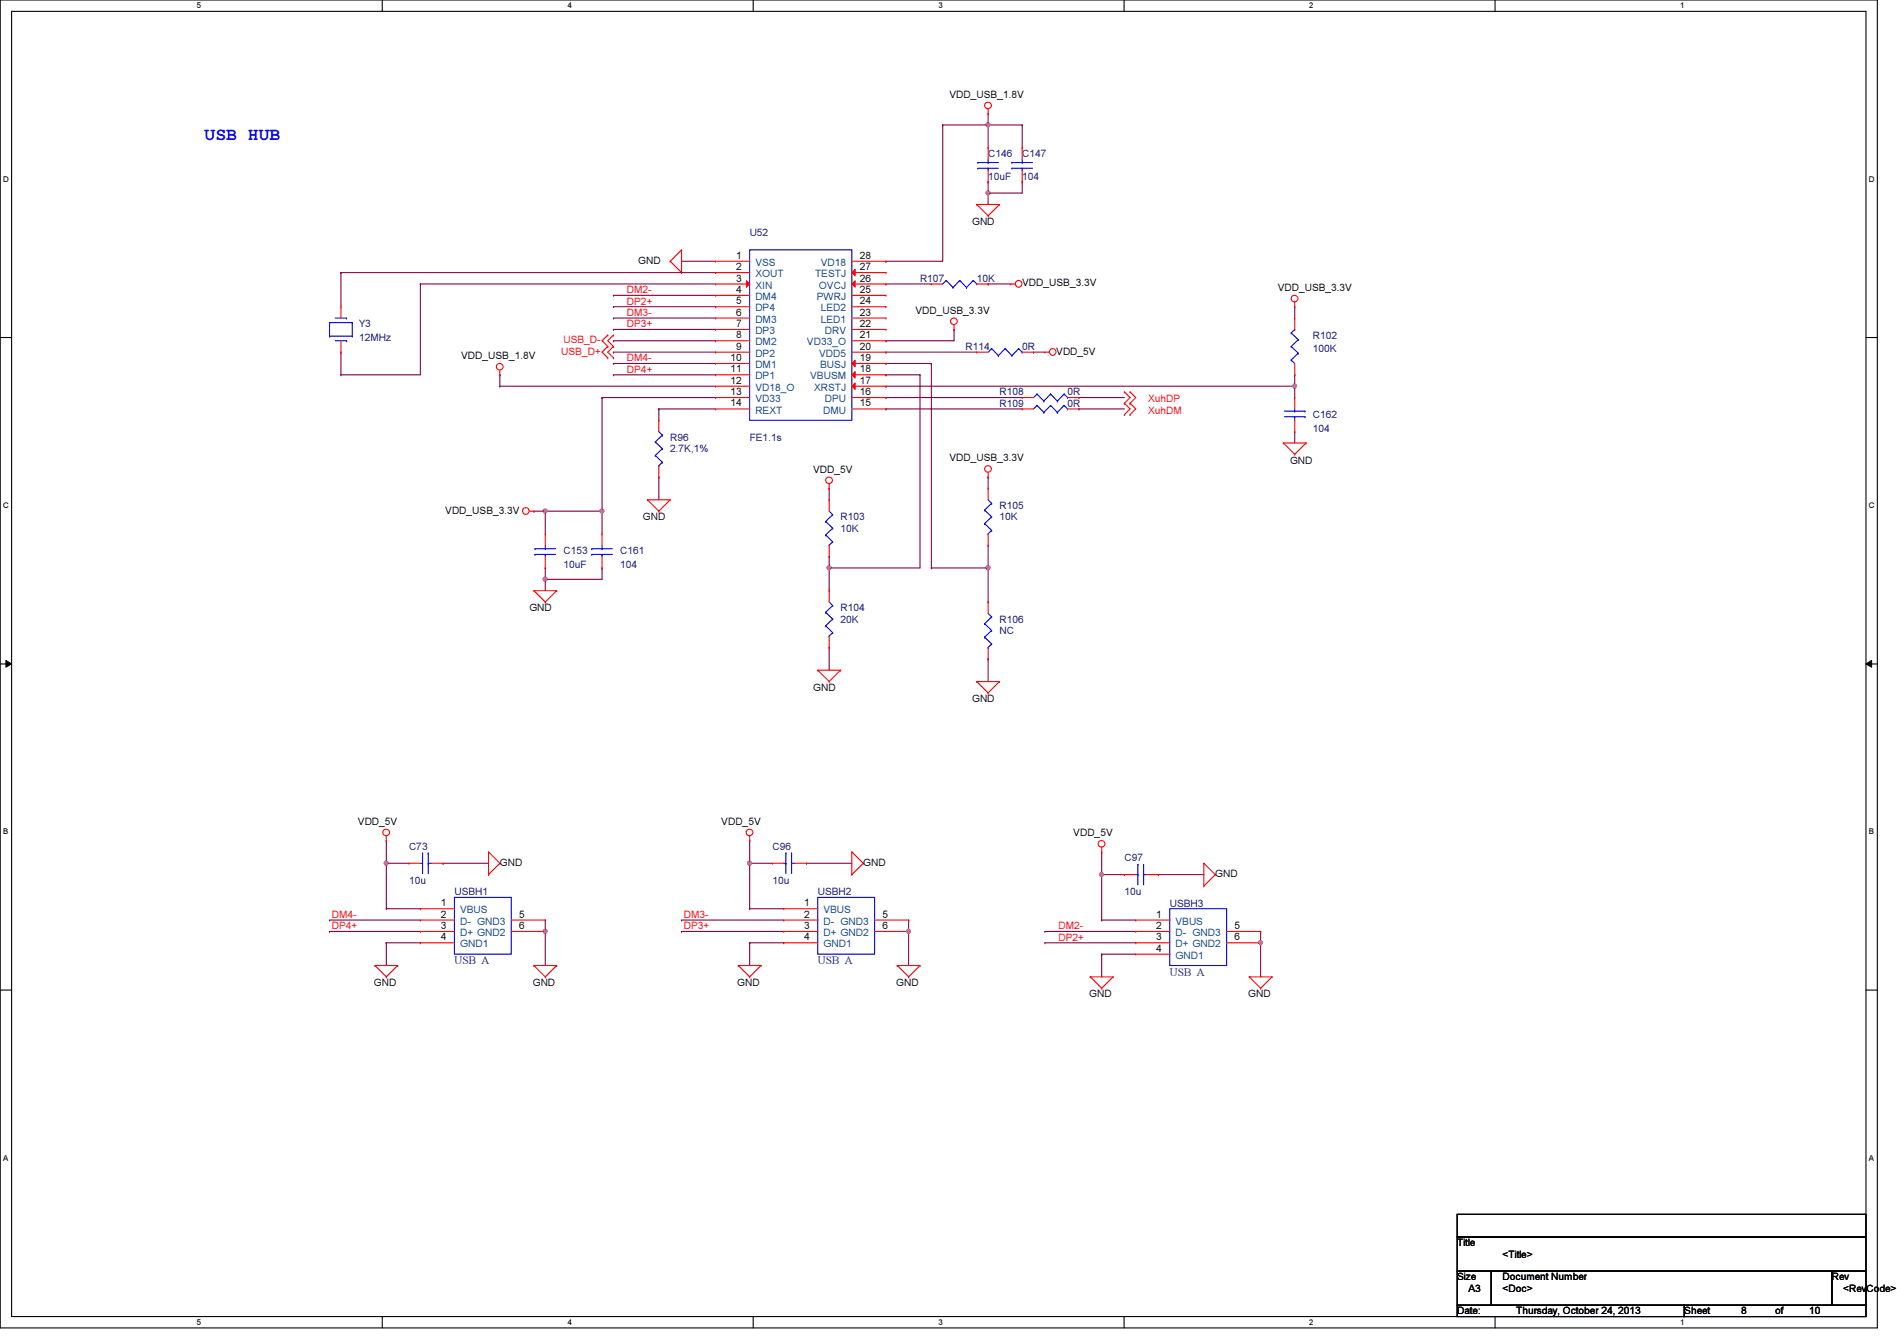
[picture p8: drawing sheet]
<svg xmlns="http://www.w3.org/2000/svg" width="297mm" height="210mm" viewBox="0 0 297 210" stroke-linecap="round" stroke-linejoin="round" font-family="sans-serif">
<path d="M0 0h294v207.9h-294zM1.8 1.8h290.4v204.3h-290.4z" fill="none" stroke="#000" stroke-width=".17"/>
<g fill="#fff">
<path d="M30.8 .2h.7v1.4h-.7z"/>
<path d="M30.8 206.2h.7v1.4h-.7z"/>
</g>
<path d="M59.9 0v1.8M59.9 206.1v1.8" fill="none" stroke="#000" stroke-width=".17"/>
<g fill="#fff">
<path d="M88.9 .2h.6v1.4h-.6z"/>
<path d="M88.9 206.2h.6v1.4h-.6z"/>
</g>
<path d="M117.9 0v1.8M117.9 206.1v1.8" fill="none" stroke="#000" stroke-width=".17"/>
<g fill="#fff">
<path d="M146.9 .2h.7v1.4h-.7z"/>
<path d="M146.9 206.2h.7v1.4h-.7z"/>
</g>
<path d="M176 0v1.8M176 206.1v1.8" fill="none" stroke="#000" stroke-width=".17"/>
<g fill="#fff">
<path d="M205 .2h.7v1.4h-.7z"/>
<path d="M205 206.2h.7v1.4h-.7z"/>
</g>
<path d="M234.1 0v1.8M234.1 206.1v1.8" fill="none" stroke="#000" stroke-width=".17"/>
<g fill="#fff">
<path d="M263.1 .2h.7v1.4h-.7z"/>
<path d="M263.1 206.2h.7v1.4h-.7z"/>
<path d="M.5 27.3h.9v1.4h-.9z"/>
<path d="M292.6 27.3h.9v1.4h-.9z"/>
<path d="M.5 78.4h.9v1.4h-.9z"/>
<path d="M292.6 78.4h.9v1.4h-.9z"/>
</g>
<path d="M0 52.8h1.8M292.2 52.8h1.8" fill="none" stroke="#000" stroke-width=".17"/>
<g fill="#fff">
<path d="M.5 129.5h.8v1.4h-.8z"/>
<path d="M292.6 129.5h.9v1.4h-.9z"/>
</g>
<path d="M0 103.9h1.8M292.2 103.9h1.8" fill="none" stroke="#000" stroke-width=".17"/>
<path d="M.9 103.4l.9 .5-.9 .5zM292.2 103.9l.9-.5v1z" fill="#000"/>
<path d="M.9 103.4l.9 .5-.9 .5zM292.2 103.9l.9-.5v1z" fill="none" stroke="#000" stroke-width=".16"/>
<g fill="#fff">
<path d="M.5 180.5h.8v1.4h-.8z"/>
<path d="M292.6 180.5h.9v1.4h-.9z"/>
</g>
<path d="M0 155h1.8M292.2 155h1.8" fill="none" stroke="#000" stroke-width=".17"/>
<path d="M60.5 131.6h.1M60.5 135.1h.1M60.5 131.6v10.6M60.5 135.1h3.5M51.6 144h.1M51.6 144h14.2M60.5 147.6h.1M60.5 142.2h.1M60.5 147.6v3.5M60.5 147.6h5.3M60.5 142.2h5.3" fill="none" stroke="#800040" stroke-width=".17"/>
<circle cx="60.5" cy="135.1" r=".32" fill="#f0f"/>
<circle cx="60.5" cy="135.1" r=".32" fill="none" stroke="#f0f" stroke-width=".17"/>
<path d="M69.4 135.1h.1M69.4 135.1h7.1M85.4 145.8h.1M85.4 145.8v5.3" fill="none" stroke="#800040" stroke-width=".17"/>
<circle cx="85.4" cy="145.8" r=".32" fill="#f0f"/>
<circle cx="85.4" cy="145.8" r=".32" fill="none" stroke="#f0f" stroke-width=".17"/>
<g fill="none" stroke="#800040" stroke-width=".17">
<path d="M117.4 135.1h.1M117.4 135.1v7.1M117.4 135.1h3.5M106.7 144h.1M106.7 145.8h.1M106.7 144h16M106.7 145.8h16M117.4 147.6h.1M117.4 142.2h.1M117.4 147.6v3.5M117.4 147.6h5.3M117.4 142.2h5.3"/>
<path d="M142.3 144h.1M142.3 144v1.8"/>
</g>
<circle cx="117.4" cy="135.1" r=".32" fill="#f0f"/>
<circle cx="117.4" cy="135.1" r=".32" fill="none" stroke="#f0f" stroke-width=".17"/>
<path d="M126.3 135.1h.1M126.3 135.1h7.1M142.3 145.8h.1M142.3 145.8v5.3" fill="none" stroke="#800040" stroke-width=".17"/>
<circle cx="142.3" cy="145.8" r=".32" fill="#f0f"/>
<circle cx="142.3" cy="145.8" r=".32" fill="none" stroke="#f0f" stroke-width=".17"/>
<g fill="none" stroke="#800040" stroke-width=".17">
<path d="M172.5 136.9h.1M172.5 136.9v7.1M163.6 145.8h.1M163.6 147.6h.1M163.6 145.8h14.2M163.6 147.6h14.2M172.5 149.4h.1M172.5 144h.1M172.5 149.4v3.5M172.5 149.4h5.3M172.5 144h5.3M197.4 145.8h.1"/>
<path d="M197.4 145.8v1.8"/>
</g>
<circle cx="172.5" cy="136.9" r=".32" fill="#f0f"/>
<circle cx="172.5" cy="136.9" r=".32" fill="none" stroke="#f0f" stroke-width=".17"/>
<path d="M172.5 136.9h.1M172.5 136.9h3.6M181.4 136.9h.1M181.4 136.9h7.1M197.4 147.6h.1M197.4 147.6v5.3" fill="none" stroke="#800040" stroke-width=".17"/>
<circle cx="197.4" cy="147.5" r=".32" fill="#f0f"/>
<circle cx="197.4" cy="147.5" r=".32" fill="none" stroke="#f0f" stroke-width=".17"/>
<g fill="none" stroke="#800040" stroke-width=".17">
<path d="M53.4 42.7h.1M53.4 55.1h.1M53.4 58.7h.1M53.4 42.7v5.3M53.4 55.1v3.6M53.4 42.7h58.7M65.8 44.4h.1M65.8 44.4v14.3h-12.4M65.8 44.4h46.3M96.1 49.8h.1M96.1 48h.1M96.1 46.2h.1"/>
<path d="M96.1 58.7h.1M96.1 56.9h.1M96.1 55.1h.1M96.1 53.3h.1M96.1 51.6h.1M96.1 49.8h16M96.1 48h16M96.1 46.2h16M96.1 58.7h16M96.1 56.9h16M96.1 55.1h16M96.1 53.3h16"/>
<path d="M96.1 51.6h16M106.7 40.9h.1M106.7 40.9h5.4M85.4 88.9h.1M85.4 90.7h.1M85.4 88.9v3.6M94.3 88.9h.1M94.3 88.9v1.8h-8.9M51.6 145.8h.1M51.6 145.8h14.2M85.4 144h.1M85.4 144v1.8"/>
</g>
<circle cx="85.4" cy="90.7" r=".32" fill="#f0f"/>
<circle cx="85.4" cy="90.7" r=".32" fill="none" stroke="#f0f" stroke-width=".17"/>
<path d="M85.4 80h.1M85.4 80h8.9" fill="none" stroke="#800040" stroke-width=".17"/>
<circle cx="85.4" cy="80" r=".32" fill="#f0f"/>
<circle cx="85.4" cy="80" r=".32" fill="none" stroke="#f0f" stroke-width=".17"/>
<path d="M94.3 80h.1M94.3 80v3.6" fill="none" stroke="#800040" stroke-width=".17"/>
<circle cx="94.2" cy="80" r=".32" fill="#f0f"/>
<circle cx="94.2" cy="80" r=".32" fill="none" stroke="#f0f" stroke-width=".17"/>
<g fill="none" stroke="#800040" stroke-width=".17">
<path d="M202.7 58.7h.1M202.7 58.7v1.8h-64M94.3 62.2h.1M94.3 62.2v17.8M94.3 62.2h17.8M103.2 74.7h.1M103.2 64h.1M103.2 64v1.8M103.2 74.7v3.5M103.2 64h8.9M138.7 60.5h.1M168.9 64h.1"/>
<path d="M168.9 62.2h.1M168.9 62.2h7.2M168.9 64h7.2"/>
</g>
<circle cx="202.7" cy="60.4" r=".32" fill="#f0f"/>
<circle cx="202.7" cy="60.4" r=".32" fill="none" stroke="#f0f" stroke-width=".17"/>
<path d="M161.8 55.1h.1M161.8 55.1h1.8M202.7 48h.1M202.7 48v1.8M129.8 76.5h.1M129.8 76.5v1.7M202.7 60.5h.1M202.7 60.5v1.7M129.8 88.9h.1M129.8 88.9v3.6" fill="none" stroke="#800040" stroke-width=".17"/>
<circle cx="129.8" cy="88.9" r=".32" fill="#f0f"/>
<circle cx="129.8" cy="88.9" r=".32" fill="none" stroke="#f0f" stroke-width=".17"/>
<path d="M138.7 58.7h.1M138.7 58.7h5.4M144.1 58.7h.1M144.1 58.7v30.2M154.7 88.9h.1M154.7 88.9v5.3M129.8 101.3h.1M129.8 101.3v3.6" fill="none" stroke="#800040" stroke-width=".17"/>
<circle cx="154.7" cy="88.9" r=".32" fill="#f0f"/>
<circle cx="154.7" cy="88.9" r=".32" fill="none" stroke="#f0f" stroke-width=".17"/>
<g fill="none" stroke="#800040" stroke-width=".17">
<path d="M154.7 19.6h.1M154.7 19.6v3.5M154.7 30.2h.1M154.7 30.2v1.8M138.7 56.9h.1M138.7 44.4h.1M138.7 40.9h.1M138.7 56.9h7.1M138.7 44.4h7.1M138.7 40.9h8.9M145.8 56.9h.1M145.8 56.9v32"/>
<path d="M154.7 44.4h.1M154.7 44.4h3.6M154.7 74.7h.1M154.7 74.7v1.8M83.6 80h.1M83.6 80h1.8M85.4 80h.1M85.4 80v3.6M129.8 88.9h.1M129.8 87.1h.1M129.8 88.9h14.3M129.8 87.1v1.8"/>
<path d="M145.8 88.9h.1M154.7 85.3h.1M154.7 85.3v3.6h-8.9M154.7 103.1h.1M154.7 103.1v3.6"/>
</g>
<circle cx="154.7" cy="30.2" r=".32" fill="#f0f"/>
<circle cx="154.7" cy="30.2" r=".32" fill="none" stroke="#f0f" stroke-width=".17"/>
<path d="M154.7 19.6h.1M154.7 19.6h5.4M160.1 19.6h.1M160.1 19.6v3.5M154.7 30.2h.1M154.7 28.4h.1M154.7 28.4v1.8M160.1 28.4h.1M160.1 28.4v1.8h-5.4" fill="none" stroke="#800040" stroke-width=".17"/>
<circle cx="154.7" cy="19.5" r=".32" fill="#f0f"/>
<circle cx="154.7" cy="19.5" r=".32" fill="none" stroke="#f0f" stroke-width=".17"/>
<g fill="none" stroke="#800040" stroke-width=".17">
<path d="M147.6 19.6h.1M147.6 19.6v21.3M154.7 17.8h.1M154.7 17.8v1.8h-7.1M78.3 58.7h.1M78.3 58.7v1.8M138.7 55.1h.1M138.7 53.3h.1M138.7 55.1h14.2M149.4 51.6h.1M149.4 51.6v1.7h-10.7M78.3 60.5h.1"/>
<path d="M78.3 60.5h33.8M138.7 62.2h.1M138.7 64h.1M138.7 62.2h21.4M138.7 64h21.4M202.7 67.6h.1M202.7 67.6v1.7M117.4 131.6h.1M117.4 131.6v3.5M172.5 133.3h.1M172.5 133.3v3.6"/>
</g>
<g fill="none" stroke="#f00" stroke-width=".17">
<path d="M154.7 17.8h.1M154.7 17.1v.7M106.7 39.1h.1M106.7 39.1v3.6M106.7 39.1l-1.8 1.8M152.9 32h.1M152.9 32h3.6M152.9 32l1.8 1.8M154.7 33.8h.1M154.7 28.4h.1M154.7 23.1h.1M154.7 23.1v1.8"/>
<path d="M154.7 26.7v1.7M156.5 32h.1M156.5 32l-1.8 1.8M78.3 58.7h.1M78.3 58v.7M95.2 54.2h.1M95.2 56h.1M95.2 52.5h.1M95.2 54.2l-.9 .9 .9 .9M95.2 52.5l-.9 .8 .9 .9M96.1 54.2h.1M96.1 56h.1"/>
<path d="M96.1 52.5h.1M96.1 54.2l-.9 .9 .9 .9M96.1 52.5l-.9 .8 .9 .9M104.9 40.9h.1M104.9 40.9l1.8 1.8M106.7 42.7h.1M112.1 40.9h.1M112.1 42.7h.1M112.1 40.9h5.3M112.1 42.7h5.3M145.8 44.4h.1M145.8 44.4h1.8"/>
<path d="M149.4 51.6h.1M149.4 50.8v.8M152.9 55.1h.1M152.9 55.1h1.8M152.9 44.4h1.8M154.7 44.4h.1M158.3 44.4h.1M158.3 44.4h.7M160.1 55.1h1.7M161.8 55.1h.1M163.6 55.1h.1M163.6 55.1h.7"/>
<path d="M202.7 48h.1M202.7 58.7h.1M202.7 49.8h.1M202.7 47.3v.7M202.7 49.8v1.8M202.7 56.9v1.8M101.4 78.2h.1M101.4 78.2h3.5M101.4 78.2l1.8 1.8M103.2 65.8h.1M103.2 74.7h.1M103.2 65.8v1.8"/>
<path d="M103.2 72.9v1.8M104.9 78.2h.1M104.9 78.2l-1.7 1.8M129.8 76.5h.1M129.8 75.7v.8M154.7 74.7h.1M154.7 74v.7M160.1 62.2h.1M160.1 64h.1M160.1 62.2h1.7M160.1 64h1.7M167.2 62.2h1.7"/>
<path d="M167.2 64h1.7M168.9 62.2h.1M168.9 64h.1M176.1 63.1h.1M176.1 64.9h.1M176.1 61.3h.1M176.1 63.1l.8 .9-.8 .9M176.1 61.3l.8 .9-.8 .9M176.9 63.1h.1M176.9 64.9h.1M176.9 61.3h.1M176.9 63.1l.9 .9-.9 .9"/>
<path d="M176.9 61.3l.9 .9-.9 .9M201 69.3h.1M201 69.3h3.5M201 69.3l1.7 1.8M202.7 71.1h.1M204.5 69.3h.1M204.5 69.3l-1.8 1.8M82.9 80h.7M83.6 92.5h.1M83.6 80h.1M83.6 92.5h3.6M83.6 92.5l1.8 1.7"/>
<path d="M85.4 94.2h.1M87.2 92.5h.1M87.2 92.5l-1.8 1.7M103.2 80h.1M129.8 92.5h.1M129.8 92.5v1.7M129.8 99.6v1.7M128.1 104.9h.1M128.1 104.9h3.5M128.1 104.9l1.7 1.8M129.8 106.7h.1M129.8 101.3h.1"/>
<path d="M131.6 104.9h.1M131.6 104.9l-1.8 1.8M152.9 106.7h.1M152.9 106.7h3.6M152.9 106.7l1.8 1.8M154.7 108.5h.1M156.5 106.7h.1M156.5 106.7l-1.8 1.8M60.5 131.6h.1M60.5 130.9v.7M64 135.1h.1M64 135.1h1.8"/>
<path d="M67.6 135.1h1.8M69.4 135.1h.1M76.5 133.3h.1M76.5 136.9h.1M76.5 133.3v3.6M76.5 133.3l1.8 1.8M78.3 135.1h.1M78.3 135.1l-1.8 1.8M117.4 131.6h.1M117.4 130.9v.7M120.9 135.1h.1M120.9 135.1h1.8"/>
<path d="M124.5 135.1h1.8M126.3 135.1h.1M133.4 133.3h.1M133.4 136.9h.1M133.4 133.3v3.6M133.4 133.3l1.8 1.8M135.2 135.1h.1M135.2 135.1l-1.8 1.8M172.5 133.3h.1M172.5 132.6v.7M176.1 136.9h.1M176.1 136.9h1.7"/>
<path d="M179.6 136.9h1.8M181.4 136.9h.1M188.5 135.1h.1M188.5 138.7h.1M188.5 135.1v3.6M188.5 135.1l1.8 1.8M190.3 136.9h.1M190.3 136.9l-1.8 1.8M58.7 151.1h.1M58.7 151.1h3.6M58.7 151.1l1.8 1.8M60.5 152.9h.1"/>
<path d="M62.3 151.1h.1M62.3 151.1l-1.8 1.8M83.6 151.1h.1M83.6 151.1h3.6M83.6 151.1l1.8 1.8M85.4 152.9h.1M87.2 151.1h.1M87.2 151.1l-1.8 1.8M115.6 151.1h.1M115.6 151.1h3.6M115.6 151.1l1.8 1.8M117.4 152.9h.1"/>
<path d="M119.2 151.1h.1M119.2 151.1l-1.8 1.8M140.5 151.1h.1M140.5 151.1h3.6M140.5 151.1l1.8 1.8M142.3 152.9h.1M144.1 151.1h.1M144.1 151.1l-1.8 1.8M170.7 152.9h.1M170.7 152.9h3.6M170.7 152.9l1.8 1.8M172.5 154.7h.1"/>
<path d="M174.3 152.9h.1M174.3 152.9l-1.8 1.8M177.8 144h.1M177.8 145.8h.1M177.8 147.6h.1M177.8 149.4h.1M177.8 144h5.4M177.8 145.8h5.4M177.8 147.6h5.4M177.8 149.4h5.4M192.1 145.8h5.3M192.1 147.6h5.3"/>
<path d="M195.6 152.9h.1M195.6 152.9h3.6M195.6 152.9l1.8 1.8M197.4 154.7h.1M197.4 145.8h.1M197.4 147.6h.1M199.2 152.9h.1M199.2 152.9l-1.8 1.8"/>
<circle cx="154.7" cy="16.5" r=".52"/>
<circle cx="78.3" cy="57.4" r=".52"/>
<circle cx="149.4" cy="50.3" r=".52"/>
<circle cx="159.5" cy="44.4" r=".52"/>
<circle cx="164.8" cy="55.1" r=".52"/>
<circle cx="202.7" cy="46.7" r=".52"/>
<circle cx="82.3" cy="80" r=".52"/>
<circle cx="129.8" cy="75.2" r=".52"/>
<circle cx="154.7" cy="73.4" r=".52"/>
<circle cx="60.5" cy="130.3" r=".52"/>
<circle cx="117.4" cy="130.3" r=".52"/>
<circle cx="172.5" cy="132.1" r=".52"/>
</g>
<path d="M228.2 190.1h64v3.5h-64zM228.2 193.6h64v5.4h-64zM228.2 199h5.3v5.3h-5.3zM233.5 199h53.3v5.3h-53.3zM286.8 199h5.4v5.3h-5.4zM228.2 204.3h35.5v1.8h-35.5zM263.7 204.3h28.5v1.8h-28.5z" fill="none" stroke="#000" stroke-width=".17"/>
<g fill="none" stroke="#00f" stroke-width=".17">
<path d="M117.4 39.1h16v26.7h-16zM153.1 25.4h.1M153.1 26.3h.1M153.1 25.4h3.2M153.1 26.3h3.2M154.7 26.3h.1M154.7 25.4h.1M154.7 24.9v.5M154.7 26.3v.4M148.2 43.9h.1M148.2 43.9l-.6 .5M148.2 43.9l1 1.1"/>
<path d="M149.2 45h.1M150.3 43.9h.1M150.3 43.9l-1.1 1.1M150.3 43.9l1 1.1M151.3 45h.1M152.4 43.9h.1M152.4 43.9l-1.1 1.1M152.4 43.9l.5 .5M152.9 44.4h.1M155.3 54.6h.1M155.3 54.6l-.6 .5M155.3 54.6l1 1.1"/>
<path d="M156.3 55.7h.1M157.4 54.6h.1M157.4 54.6l-1.1 1.1M157.4 54.6l1.1 1.1M158.5 55.7h.1M159.5 54.6h.1M159.5 54.6l-1 1.1M159.5 54.6l.6 .5M160.1 55.1h.1M202.2 56.3h.1M202.2 54.2h.1M202.2 52.1h.1"/>
<path d="M202.2 56.3l.5 .6M202.2 54.2l1.1 1.1M202.2 52.1l1.1 1.1M202.7 51.6h.1M202.7 51.6l-.5 .5M203.3 55.3h.1M203.3 53.2h.1M203.3 55.3l-1.1 1M203.3 53.2l-1.1 1M102.6 69.2h.1M102.6 71.3h.1M102.6 69.2l1.1 1"/>
<path d="M102.6 71.3l1.1 1M103.2 72.9h.1M103.2 67.6l.5 .5M103.7 68.1h.1M103.7 70.2h.1M103.7 72.3h.1M103.7 68.1l-1.1 1.1M103.7 70.2l-1.1 1.1M103.7 72.3l-.5 .6M162.4 61.7h.1M162.4 63.5h.1M162.4 61.7l-.6 .5"/>
<path d="M162.4 61.7l1 1.1M162.4 63.5l-.6 .5M162.4 63.5l1 1.1M163.4 62.8h.1M163.4 64.6h.1M164.5 61.7h.1M164.5 63.5h.1M164.5 61.7l-1.1 1.1M164.5 61.7l1.1 1.1M164.5 63.5l-1.1 1.1M164.5 63.5l1.1 1.1M165.6 62.8h.1"/>
<path d="M165.6 64.6h.1M166.6 61.7h.1M166.6 63.5h.1M166.6 61.7l.6 .5M166.6 61.7l-1 1.1M166.6 63.5l-1 1.1M166.6 63.5l.6 .5M167.2 62.2h.1M167.2 64h.1M129.3 95.8h.1M129.3 98h.1M129.3 95.8l1.1 1.1"/>
<path d="M129.3 98l1.1 1M129.8 99.6h.1M129.8 94.2l.6 .6M130.4 94.8h.1M130.4 96.9h.1M130.4 99h.1M130.4 94.8l-1.1 1M130.4 96.9l-1.1 1.1M130.4 99l-.6 .6M65.8 135.1h.4M66.2 135.1h.1M66.2 133.5h.1"/>
<path d="M66.2 133.5v3.2M67.1 133.5h.1M67.1 135.1h.1M67.1 135.1h.5M67.1 133.5v3.2M122.7 135.1h.4M123.1 135.1h.1M123.1 133.5h.1M123.1 133.5v3.2M123.9 133.5h.1M123.9 135.1h.1M123.9 135.1h.6"/>
<path d="M123.9 133.5v3.2M177.8 136.9h.4M178.2 136.9h.1M178.2 135.3h.1M178.2 135.3v3.2M179.1 135.3h.1M179.1 136.9h.1M179.1 136.9h.5M179.1 135.3v3.2M183.2 142.2h8.9v8.9h-8.9z"/>
</g>
<path d="M116.9 43.9l.5 .5-.5 .6z" fill="#f00"/>
<g fill="none" stroke="#f00" stroke-width=".17">
<path d="M112.1 44.4h.1M112.1 46.2h.1M112.1 48h.1M112.1 49.8h.1M112.1 51.6h.1M112.1 53.3h.1M112.1 55.1h.1M112.1 56.9h.1M112.1 58.7h.1M112.1 44.4h5.3M112.1 46.2h5.3M112.1 48h5.3"/>
<path d="M112.1 49.8h5.3M112.1 51.6h5.3M112.1 53.3h5.3M112.1 55.1h5.3M112.1 56.9h5.3M112.1 58.7h5.3M116.9 43.9l.5 .5-.5 .6zM112.1 60.5h.1M112.1 62.2h.1M112.1 64h.1M112.1 60.5h5.3M112.1 62.2h5.3"/>
<path d="M112.1 64h5.3"/>
</g>
<path d="M133.4 56.9l.5-.5v1z" fill="#f00"/>
<g fill="none" stroke="#f00" stroke-width=".17">
<path d="M133.4 56.9l.5-.5v1zM133.4 56.9h5.3M133.4 55.1h5.3M133.4 53.3h5.3M133.4 51.6h5.3M133.4 49.8h5.3M133.4 48h5.3M133.4 46.2h5.3M138.7 56.9h.1M138.7 55.1h.1M138.7 53.3h.1M138.7 51.6h.1"/>
<path d="M138.7 49.8h.1M138.7 48h.1M138.7 46.2h.1"/>
</g>
<path d="M133.4 44.4l.5-.5v1.1z" fill="#f00"/>
<path d="M133.4 44.4l.5-.5v1.1zM133.4 44.4h5.3M138.7 44.4h.1" fill="none" stroke="#f00" stroke-width=".17"/>
<path d="M133.4 42.7l.5-.5v1z" fill="#f00"/>
<path d="M133.4 42.7l.5-.5v1zM133.4 42.7h5.3M133.4 40.9h5.3M138.7 42.7h.1M138.7 40.9h.1M133.4 64h5.3M133.4 62.2h5.3M138.7 64h.1M138.7 62.2h.1" fill="none" stroke="#f00" stroke-width=".17"/>
<path d="M133.4 60.5l.5-.6v1.1z" fill="#f00"/>
<path d="M133.4 60.5l.5-.6v1.1zM133.4 60.5h5.3M138.7 60.5h.1" fill="none" stroke="#f00" stroke-width=".17"/>
<path d="M133.4 58.7l.5-.5v1z" fill="#f00"/>
<g fill="none" stroke="#f00" stroke-width=".17">
<path d="M160.1 28.4h.1M160.1 23.1h.1M160.1 23.1v1.8M160.1 26.7v1.7M53.4 55.1h.1M53.4 48h.1M53.4 48v1.8M53.4 53.3v1.8M133.4 58.7l.5-.5v1zM133.4 58.7h5.3M138.7 58.7h.1M129.8 78.2h.1"/>
<path d="M129.8 78.2v1.8M154.7 76.5h.1M154.7 76.5v1.7M202.7 62.2h.1M202.7 67.6h.1M202.7 62.2v1.8M202.7 65.8v1.8M85.4 88.9h.1M85.4 83.6h.1M85.4 83.6v1.7M85.4 87.1v1.8M94.3 88.9h.1"/>
<path d="M94.3 83.6h.1M94.3 83.6v1.7M94.3 87.1v1.8M129.8 87.1h.1M129.8 85.3v1.8M154.7 85.3h.1M154.7 94.2h.1M154.7 83.6v1.7M154.7 94.2v1.8M154.7 103.1h.1M154.7 101.3v1.8M65.8 142.2h.1"/>
<path d="M65.8 144h.1M65.8 145.8h.1M65.8 147.6h.1M65.8 142.2h5.4M65.8 144h5.4M65.8 145.8h5.4M65.8 147.6h5.4M80 144h5.4M80 145.8h5.4M85.4 144h.1M85.4 145.8h.1M122.7 142.2h.1"/>
<path d="M122.7 144h.1M122.7 145.8h.1M122.7 147.6h.1M122.7 142.2h5.4M122.7 144h5.4M122.7 145.8h5.4M122.7 147.6h5.4M136.9 144h5.4M136.9 145.8h5.4M142.3 144h.1M142.3 145.8h.1"/>
</g>
<g fill="none" stroke="#00f" stroke-width=".17">
<path d="M158.5 25.4h.1M158.5 26.3h.1M158.5 25.4h3.2M158.5 26.3h3.2M160.1 26.3h.1M160.1 25.4h.1M160.1 24.9v.5M160.1 26.3v.4M51.6 50.5h.1M51.6 52.6h.1M51.6 52.6h3.6M51.6 50.5h3.6"/>
<path d="M51.6 50.5v2.1M52.5 53.3h1.8M52.5 49.8h1.8M54.3 53.3h.1M54.3 49.8h.1M55.2 52.6h.1M55.2 50.5h.1M55.2 50.5v2.1M154.2 79.8h.1M154.2 79.8l1.1 1.1M154.7 78.2l.6 .6M155.3 78.8h.1"/>
<path d="M155.3 78.8l-1.1 1M201.1 65.2h3.2M201.1 64.3h3.2M202.7 64.3h.1M202.7 65.2h.1M202.7 64v.3M202.7 65.2v.6M204.3 65.2h.1M204.3 64.3h.1M83.8 85.9h.1M83.8 86.8h.1M83.8 85.9h3.2"/>
<path d="M83.8 86.8h3.2M85.4 86.8h.1M85.4 85.9h.1M85.4 85.3v.6M85.4 86.8v.3M92.7 85.9h.1M92.7 86.8h.1M92.7 85.9h3.2M92.7 86.8h3.2M94.3 86.8h.1M94.3 85.9h.1M94.3 85.3v.6"/>
<path d="M94.3 86.8v.3M129.3 81.6h.1M129.3 83.7h.1M129.3 81.6l1.1 1.1M129.3 83.7l1.1 1.1M129.8 85.3h.1M129.8 80l.6 .6M130.4 80.6h.1M130.4 82.7h.1M130.4 84.8h.1M130.4 80.6l-1.1 1M130.4 82.7l-1.1 1"/>
<path d="M130.4 84.8l-.6 .5M154.2 82h.1M154.2 97.6h.1M154.2 99.7h.1M154.2 82l1.1 1M154.2 97.6l1.1 1.1M154.2 99.7l1.1 1.1M154.7 83.6h.1M154.7 96l.6 .6M155.3 80.9h.1M155.3 83h.1M155.3 96.6h.1"/>
<path d="M155.3 98.7h.1M155.3 80.9l-1.1 1.1M155.3 83l-.6 .6M155.3 96.6l-1.1 1M155.3 98.7l-1.1 1M154.7 101.3h.1M155.3 100.8h.1M155.3 100.8l-.6 .5M71.2 140.5h8.8v8.9h-8.8zM128.1 140.5h8.8v8.9h-8.8z"/>
</g>
<circle cx="60.5" cy="135.1" r=".32" fill="#f0f"/>
<circle cx="60.5" cy="135.1" r=".32" fill="none" stroke="#f0f" stroke-width=".17"/>
<circle cx="85.4" cy="145.8" r=".32" fill="#f0f"/>
<circle cx="85.4" cy="145.8" r=".32" fill="none" stroke="#f0f" stroke-width=".17"/>
<circle cx="117.4" cy="135.1" r=".32" fill="#f0f"/>
<circle cx="117.4" cy="135.1" r=".32" fill="none" stroke="#f0f" stroke-width=".17"/>
<circle cx="142.3" cy="145.8" r=".32" fill="#f0f"/>
<circle cx="142.3" cy="145.8" r=".32" fill="none" stroke="#f0f" stroke-width=".17"/>
<circle cx="172.5" cy="136.9" r=".32" fill="#f0f"/>
<circle cx="172.5" cy="136.9" r=".32" fill="none" stroke="#f0f" stroke-width=".17"/>
<circle cx="197.4" cy="147.5" r=".32" fill="#f0f"/>
<circle cx="197.4" cy="147.5" r=".32" fill="none" stroke="#f0f" stroke-width=".17"/>
<circle cx="85.4" cy="90.7" r=".32" fill="#f0f"/>
<circle cx="85.4" cy="90.7" r=".32" fill="none" stroke="#f0f" stroke-width=".17"/>
<circle cx="85.4" cy="80" r=".32" fill="#f0f"/>
<circle cx="85.4" cy="80" r=".32" fill="none" stroke="#f0f" stroke-width=".17"/>
<circle cx="94.2" cy="80" r=".32" fill="#f0f"/>
<circle cx="94.2" cy="80" r=".32" fill="none" stroke="#f0f" stroke-width=".17"/>
<circle cx="202.7" cy="60.4" r=".32" fill="#f0f"/>
<circle cx="202.7" cy="60.4" r=".32" fill="none" stroke="#f0f" stroke-width=".17"/>
<circle cx="129.8" cy="88.9" r=".32" fill="#f0f"/>
<circle cx="129.8" cy="88.9" r=".32" fill="none" stroke="#f0f" stroke-width=".17"/>
<circle cx="154.7" cy="88.9" r=".32" fill="#f0f"/>
<circle cx="154.7" cy="88.9" r=".32" fill="none" stroke="#f0f" stroke-width=".17"/>
<circle cx="154.7" cy="30.2" r=".32" fill="#f0f"/>
<circle cx="154.7" cy="30.2" r=".32" fill="none" stroke="#f0f" stroke-width=".17"/>
<circle cx="154.7" cy="19.5" r=".32" fill="#f0f"/>
<circle cx="154.7" cy="19.5" r=".32" fill="none" stroke="#f0f" stroke-width=".17"/>
<text font-size="2.8" fill="#00f" x="32" y="21.9">USB HUB</text>
<g font-size="1.7" fill="#000080">
<text x="71.2" y="150.9">USB A</text>
<text x="128.1" y="150.9">USB A</text>
<text x="183.2" y="152.7">USB A</text>
</g>
<g font-size="1.6">
<text x="148.7" y="15.3">VDD_USB_1.8V</text>
<text x="152.2" y="35.2">GND</text>
<text x="99.9" y="41.3">GND</text>
<text x="115.3" y="40.5">1</text>
<text x="134.6" y="40.5">28</text>
<text x="115.3" y="42.3">2</text>
<text x="115.3" y="44.1">3</text>
<text x="115.3" y="45.8">4</text>
<text x="115.3" y="47.6">5</text>
<text x="134.6" y="47.6">24</text>
<text x="134.6" y="45.8">25</text>
<text x="134.6" y="44.1">26</text>
<text x="134.6" y="42.3">27</text>
<text x="160.1" y="44.8">VDD_USB_3.3V</text>
<text x="200.1" y="45.6">VDD_USB_3.3V</text>
<text x="115.3" y="49.4">6</text>
<text x="115.3" y="51.2">7</text>
<text x="115.3" y="53">8</text>
<text x="134.6" y="53">21</text>
<text x="134.6" y="51.2">22</text>
<text x="134.6" y="49.4">23</text>
<text x="143.3" y="49.1">VDD_USB_3.3V</text>
<text x="72.2" y="56.2">VDD_USB_1.8V</text>
<text x="114.4" y="56.5">10</text>
<text x="114.4" y="58.3">11</text>
<text x="115.3" y="54.7">9</text>
<text x="134.6" y="56.5">19</text>
<text x="134.6" y="54.7">20</text>
<text x="134.6" y="58.3">18</text>
<text x="165.4" y="55.5">VDD_5V</text>
<text x="114.4" y="60.1">12</text>
<text x="114.4" y="61.8">13</text>
<text x="114.4" y="63.6">14</text>
<text x="134.6" y="63.6">15</text>
<text x="134.6" y="61.8">16</text>
<text x="134.6" y="60.1">17</text>
<text x="127.3" y="74">VDD_5V</text>
<text x="148.7" y="72.2">VDD_USB_3.3V</text>
<text x="202" y="72.6">GND</text>
<text x="69.7" y="80.4">VDD_USB_3.3V</text>
<text x="100.7" y="81.4">GND</text>
<text x="82.9" y="95.7">GND</text>
<text x="127.3" y="108.1">GND</text>
<text x="152.2" y="109.9">GND</text>
<text x="56" y="129.1">VDD_5V</text>
<text x="112.9" y="129.1">VDD_5V</text>
<text x="168.1" y="130.9">VDD_5V</text>
<text x="78.3" y="135.5">GND</text>
<text x="135.2" y="135.5">GND</text>
<text x="190.3" y="137.3">GND</text>
<text x="69" y="141.9">1</text>
<text x="69" y="143.6">2</text>
<text x="81.3" y="143.6">5</text>
<text x="125.9" y="141.9">1</text>
<text x="125.9" y="143.6">2</text>
<text x="138.2" y="143.6">5</text>
<text x="181.1" y="143.6">1</text>
<text x="69" y="145.4">3</text>
<text x="69" y="147.2">4</text>
<text x="81.3" y="145.4">6</text>
<text x="125.9" y="145.4">3</text>
<text x="125.9" y="147.2">4</text>
<text x="138.2" y="145.4">6</text>
<text x="181.1" y="145.4">2</text>
<text x="181.1" y="147.2">3</text>
<text x="181.1" y="149">4</text>
<text x="193.3" y="145.4">5</text>
<text x="193.3" y="147.2">6</text>
<text x="58.5" y="154.3">GND</text>
<text x="83.4" y="154.3">GND</text>
<text x="115.4" y="154.3">GND</text>
<text x="140.3" y="154.3">GND</text>
<text x="170.6" y="156.1">GND</text>
<text x="195.4" y="156.1">GND</text>
<text x="228.2" y="195.1">Title</text>
<text x="235.3" y="196.8">&lt;Title&gt;</text>
<text x="228.2" y="200.4">Size</text>
<text x="230" y="202.2">A3</text>
<text x="235.3" y="202.2">&lt;Doc&gt;</text>
<text x="235.3" y="200.4">Document Number</text>
<text x="286.8" y="200.4">Rev</text>
<text x="288.6" y="202.2">&lt;RevCode&gt;</text>
<text x="228.2" y="205.7">Date:</text>
<text x="237.4" y="205.7">Thursday, October 24, 2013</text>
<text x="263.7" y="205.7">Sheet</text>
<text x="272.6" y="205.7">8</text>
<text x="278" y="205.7">of</text>
<text x="283.3" y="205.7">10</text>
</g>
<g font-size="1.6" fill="#000080">
<text x="154.7" y="24.6">C146</text>
<text x="154.7" y="28.1">10uF</text>
<text x="160.1" y="24.6">C147</text>
<text x="160.1" y="28.1">104</text>
<text x="117.4" y="37">U52</text>
<text x="144.1" y="44.1">R107</text>
<text x="152.9" y="44.1">10K</text>
<text x="56.2" y="51.2">Y3</text>
<text x="56.2" y="53.3">12MHz</text>
<text x="205.6" y="53">R102</text>
<text x="151.2" y="54.8">R114</text>
<text x="160.1" y="54.8">0R</text>
<text x="205.6" y="55.1">100K</text>
<text x="156.5" y="61.9">R108</text>
<text x="156.5" y="63.7">R109</text>
<text x="167.2" y="61.9">0R</text>
<text x="167.2" y="63.7">0R</text>
<text x="205.6" y="65.4">C162</text>
<text x="104.9" y="69">R96</text>
<text x="104.9" y="70.8">2.7K,1%</text>
<text x="117.4" y="69">FE1.1s</text>
<text x="205.6" y="67.6">104</text>
<text x="131.6" y="81.4">R103</text>
<text x="131.6" y="83.2">10K</text>
<text x="156.5" y="79.7">R105</text>
<text x="156.5" y="81.4">10K</text>
<text x="88.2" y="86.8">C153</text>
<text x="88.2" y="88.9">10uF</text>
<text x="97.1" y="86.8">C161</text>
<text x="97.1" y="88.9">104</text>
<text x="131.6" y="95.7">R104</text>
<text x="131.6" y="97.5">20K</text>
<text x="156.5" y="97.5">R106</text>
<text x="156.5" y="99.2">NC</text>
<text x="64" y="133">C73</text>
<text x="120.9" y="133">C96</text>
<text x="176.1" y="134.8">C97</text>
<text x="64" y="138.3">10u</text>
<text x="71.2" y="140.1">USBH1</text>
<text x="120.9" y="138.3">10u</text>
<text x="128.1" y="140.1">USBH2</text>
<text x="176.1" y="140.1">10u</text>
<text x="183.2" y="141.9">USBH3</text>
</g>
<g font-size="1.6" fill="#004080">
<text x="118.3" y="41.6">VSS</text>
<text x="128.5" y="41.6">VD18</text>
<text x="118.3" y="43.4">XOUT</text>
<text x="118.3" y="45.2">XIN</text>
<text x="118.3" y="46.9">DM4</text>
<text x="127.6" y="43.4">TESTJ</text>
<text x="127.9" y="46.9">PWRJ</text>
<text x="128.2" y="45.2">OVCJ</text>
<text x="118.3" y="48.7">DP4</text>
<text x="118.3" y="50.5">DM3</text>
<text x="118.3" y="52.3">DP3</text>
<text x="128.5" y="50.5">LED1</text>
<text x="128.5" y="48.7">LED2</text>
<text x="129.2" y="52.3">DRV</text>
<text x="118.3" y="54.1">DM2</text>
<text x="118.3" y="55.8">DP2</text>
<text x="118.3" y="57.6">DM1</text>
<text x="118.3" y="59.4">DP1</text>
<text x="126.4" y="54.1">VD33_O</text>
<text x="126.9" y="59.4">VBUSM</text>
<text x="128.3" y="55.8">VDD5</text>
<text x="128.4" y="57.6">BUSJ</text>
<text x="118.3" y="61.2">VD18_O</text>
<text x="118.3" y="62.9">VD33</text>
<text x="118.3" y="64.7">REXT</text>
<text x="127.5" y="61.2">XRSTJ</text>
<text x="128.9" y="64.7">DMU</text>
<text x="129.2" y="62.9">DPU</text>
<text x="72" y="143">VBUS</text>
<text x="128.9" y="143">VBUS</text>
<text x="72" y="144.7">D- GND3</text>
<text x="72" y="146.5">D+ GND2</text>
<text x="72" y="148.3">GND1</text>
<text x="128.9" y="144.7">D- GND3</text>
<text x="128.9" y="146.5">D+ GND2</text>
<text x="128.9" y="148.3">GND1</text>
<text x="184.1" y="144.7">VBUS</text>
<text x="184.1" y="146.5">D- GND3</text>
<text x="184.1" y="148.3">D+ GND2</text>
<text x="184.1" y="150.1">GND1</text>
</g>
<g font-size="1.6" fill="#f00">
<text x="98.2" y="47.7">DP2+</text>
<text x="98.2" y="45.9">DM2-</text>
<text x="88.2" y="53.7">USB_D-</text>
<text x="98.2" y="49.4">DM3-</text>
<text x="98.2" y="51.2">DP3+</text>
<text x="87.9" y="55.5">USB_D+</text>
<text x="98.2" y="58.3">DP4+</text>
<text x="98.2" y="56.6">DM4-</text>
<text x="179.8" y="64.7">XuhDM</text>
<text x="179.8" y="62.9">XuhDP</text>
<text x="51.9" y="143.7">DM4-</text>
<text x="107.1" y="143.7">DM3-</text>
<text x="51.9" y="145.5">DP4+</text>
<text x="107.1" y="145.5">DP3+</text>
<text x="165.7" y="145.5">DM2-</text>
<text x="165.7" y="147.2">DP2+</text>
</g>
<g font-size="1.3">
<text x="30.8" y="1.3">5</text>
<text x="88.9" y="1.3">4</text>
<text x="146.9" y="1.3">3</text>
<text x="205" y="1.3">2</text>
<text x="263.1" y="1.3">1</text>
<text x=".5" y="28.4">D</text>
<text x="292.6" y="28.4">D</text>
<text x=".5" y="79.5">C</text>
<text x="292.6" y="79.5">C</text>
<text x=".5" y="130.6">B</text>
<text x="292.6" y="130.6">B</text>
<text x=".5" y="181.7">A</text>
<text x="292.6" y="181.7">A</text>
<text x="30.8" y="207.4">5</text>
<text x="88.9" y="207.4">4</text>
<text x="146.9" y="207.4">3</text>
<text x="205" y="207.4">2</text>
<text x="263.1" y="207.4">1</text>
</g>
</svg>
